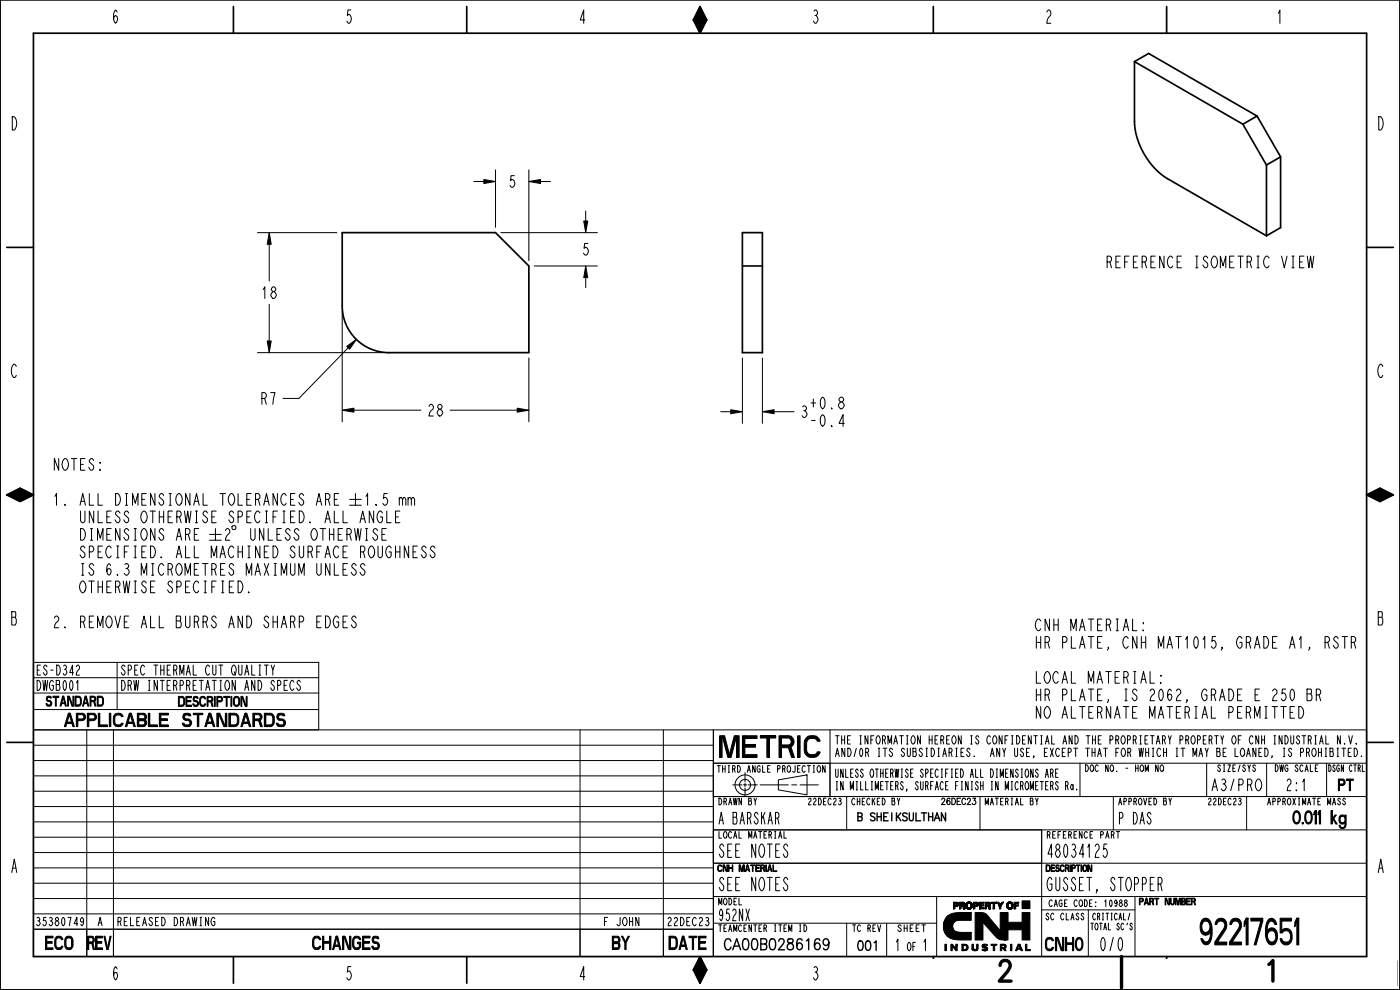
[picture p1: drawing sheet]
<svg xmlns="http://www.w3.org/2000/svg" width="420mm" height="297mm" viewBox="0 0 420 297" stroke-linecap="round" stroke-linejoin="round" font-family="sans-serif">
<g fill="#000">
<path d="M210 2l2 4h-4zM208 6h4l-2 4zM145.2 53.9l3.5 .6-3.5 .6zM158.7 54.5l3.5-.6v1.2zM80.8 69.8l.6 3.5h-1.2zM175.1 66.3h1.2l-.6 3.5zM175.7 79.8l.6 3.5h-1.2zM80.2 102.3h1.2l-.6 3.5zM104 103.9l2.9-2.1-2 3zM102.7 123.1l3.5-.6v1.2zM155.2 122.5l3.5 .6-3.5 .6zM219.2 122.9l3.5 .6-3.5 .6z"/>
<path d="M228.7 123.5l3.5-.6v1.2zM2 148.5l4-2 4 2zM2 148.5h8l-4 2zM410 148.5l4-2 4 2zM410 148.5h8l-4 2zM59.2 214.4h.5v3.6h-.5zM284.1 275l7.3-1.2v2.3l-8 .1zM283.1 278h2.7zM283.1 277.9l2.7-.1zM283.1 278.1h2.7zM283.1 277.7l2.7-.1v.2l-2.7 .1zM283.1 278.2h2.8z"/>
<path d="M283.1 277.6l2.8-.1zM283.1 278.3l2.8-.1v.2h-2.8zM283.1 277.5l2.8-.1zM283.1 278.4l2.8 .1zM283.1 277.3l2.8-.1v.2l-2.8 .1zM283.2 278.5l2.7 .1zM283.2 277.2l2.8-.1zM283.2 278.6l2.8 .1-2.8 .1zM283.2 277.1l2.8-.1zM283.2 278.8h2.8zM283.2 277h2.8zM283.2 278.9h2.9z"/>
<path d="M283.2 276.9l2.9-.1-2.9 .2zM283.2 278.9l2.9 .1zM283.2 276.8h3zM283.2 279h3zM283.2 276.7l3-.1zM283.3 279.1h2.9zM283.3 276.6h3zM283.3 279.2h3zM283.3 276.6l3.1-.1zM283.3 279.2l3.1 .1zM283.3 276.5l3.1-.1zM283.3 279.3h3.2z"/>
<path d="M283.3 276.4h3.2zM283.3 279.4h3.2zM283.3 276.4l3.4-.1zM283.3 279.5h3.4zM283.3 276.3l3.5-.1zM283.4 279.5h3.4zM283.4 276.2h3.6zM283.4 279.6h3.6zM283.4 276.2l4.2-.1zM283.4 279.7h3.8zM283.4 279.7h4.4zM284.2 274.9l1-.6 1.3-.4 4.9-.1z"/>
<path d="M283.5 279.8l4.6-.1zM283.5 279.8l7.9-.1-6.1 1.8-1.2-.7zM292.6 273.8h2.2l1 .4 4.3 5 2.3-.3-3.3 2.4-4.2-4.6v5.3h-2.3zM300.1 273.8h2.3v2.9h4.3v2.2h-4.3l-2.3 .3zM306.7 270.2h2.3v2.4h-2.3zM306.7 273.8h2.3v8.2h-2.3zM210 287l2 4h-4zM208 291h4l-2 4zM283.5 283.3h.4v1.9h-.4zM285.3 281.5l6.1-1.8v2.3h-4zM285.3 283.3h.5l1 1.3 .4-1.3v1.9h-.4l-1.1-1.4v1.4h-.4zM286.8 283.3h.4l-.4 1.3z"/>
<path d="M289 283.6h1.3l.2 .8h-.4l-.3-.7zM288.6 285.2l1.6-.3-.5 .3zM288.6 283.3l.4 .3v1.3l.7-.1 .4-.4h.4l-.3 .5-1.6 .3zM288.6 283.3h1.1l.6 .3h-1.3zM291.6 283.3h.5v1.2h-.5zM291.6 284.5h.5zM291.6 284.6h.5zM291.6 284.7h.5zM291.7 284.7h.5zM291.7 284.7l.5 .1zM291.7 284.8h.6zM291.7 284.9h.7z"/>
<path d="M291.8 284.9h.7zM293 283.3h.5l-.2 1.6-1.5 .1 1.1-.3zM291.8 285h1.5l-.8 .2zM294.7 283.8h.5zM294.7 283.8l.5-.1zM294.7 283.9h.5zM294.7 283.7h.5zM294.7 283.7l.5-.1zM294.7 283.6h.5zM294.7 283.6h.6zM294.7 284h.6zM294.8 283.6h.5z"/>
<path d="M294.7 284h.7zM294.8 283.5h.6zM294.8 284h.6zM294.8 284l.7 .1zM294.9 284.7l1.3 .2-1.5 .1zM294.9 283.4l.6-.2 .8 .2-.3 .3zM294.8 284.1h.8zM294.8 284.1h1zM295.2 285.2h.7zM294.8 284.1l1.2 .1zM295.6 284.9l.7-.2-.1 .2zM296 283.7l.3-.3z"/>
<path d="M295 285.2l1-.1zM294.9 284.2h1.2zM294.9 285.1h1.2zM295 284.3h1.2zM295.1 284.3h1.1zM294.7 285h1.5zM295.2 284.3h1l.1 .4zM297.4 283.3h1.7v.3h-.7v1.6h-.4v-1.6h-.6zM299.1 281.3l3.3-2.4v3.1l-2.2-.1zM300.6 283.6h1.2l.1 .5h-.5l-.1-.5zM300.6 283.6v.7h1.2l-1.2 .2v.7h-.5zM300.1 283.3h1l-.5 .3-.5 1.6z"/>
<path d="M301 284.3l.9-.2zM300.6 284.5l1.2-.2-.4 .2 .5 .7h-.5l-.4-.7zM301.3 282h.5zM300.6 283.6l.5-.3 .7 .3zM303.2 283.3h.4v1.9h-.4zM305.5 283.3h.5l.1 1.2zM305.5 283.3l.2 .3-.4 .9h.8l-.1-1.2 .8 1.9h-.4l-.2-.4h-.9l-.2 .4h-.4zM307.7 283.3h.4v1.6h1.1v.3h-1.5z"/>
</g>
<g fill="none" stroke="#000" stroke-width=".3">
<path d="M208 6h4l-2 4zM210 2l2 4h-4zM142.2 54.5h3M145.2 53.9l3.5 .6-3.5 .6zM148.7 51v17.2M158.7 54.5l3.5-.6v1.2zM158.7 51v27.2M162.2 54.5h3M77.3 69.8h23.8M80.8 69.8l.6 3.5h-1.2zM80.8 73.3v11M150.3 69.8h28.9"/>
<path d="M160.3 79.8h18.9M175.1 66.3h1.2l-.6 3.5zM175.7 79.8l.6 3.5h-1.2zM175.7 63.3v3M80.8 91.3v11M102.7 93.4v33.2M175.7 83.3v3M77.3 105.8h37.8M80.2 102.3h1.2l-.6 3.5zM104 103.9l2.9-2.1-2 3zM104.5 104.3l-14.8 15.2h-4.8M158.7 107.4v19.2"/>
<path d="M222.7 107.4v19.6M228.7 107.4v19.6M102.7 123.1l3.5-.6v1.2zM106.2 123.1h20.1M135 123.1h20.2M155.2 122.5l3.5 .6-3.5 .6zM216.2 123.5h3M219.2 122.9l3.5 .6-3.5 .6zM228.7 123.5l3.5-.6v1.2zM232.2 123.5h6.1M2 148.5l4-2 4 2zM2 148.5h8l-4 2z"/>
<path d="M410 148.5l4-2 4 2zM410 148.5h8l-4 2zM10 198.7h85.6v14.2M35.1 198.7v14.2M10 203.3h85.6M26 219v68M34 219v68M58 214h2.9v.4h-2.9zM59.2 214.4h.5v3.6h-.5zM95.6 207.9h-85.6v79.1h400v-68h-400h85.6v-6.1h-85.6M174 219v68M199 219v68"/>
<path d="M214 219v68v-8.2h-204h204M249 219v20M10 237.4h204M10 232.8h204M10 228.2h204M10 223.6h204M214 229h35v10h-35zM214 239h196M214 229h196M219.9 235.5h2.7M223.1 235.5h.9M223.5 231.8v2.8"/>
<path d="M223.5 235v.9M223.5 236.4v2.4M224.4 235.5h2.8M228 235.5h8.5M233.5 234l8.6-1.5v6l-8.6-1.5zM237.5 235.5h1.5M240 235.5h5.5M254 239v10M294 239v10M297.2 227l.5-2.5 .6 2.5M297.4 226.1h.7M324 229v10"/>
<path d="M334 239v10M362 229v10M374 239v10M380 229v10M398 229v10M10 255.8h204M10 251.2h204M10 246.6h204M10 242h204M214 259h196M312.5 249v38M410 249h-196v10h98.5"/>
<path d="M10 274.2h204M10 269.6h204M10 265h204M10 260.4h204M214 277h67M214 269h196M254 277v10M266 277v10M281 269v18M283.1 277.9l2.7-.1zM283.1 278h2.7zM283.1 278.1h2.7z"/>
<path d="M283.1 277.7l2.7-.1v.2l-2.7 .1zM283.1 278.2h2.8zM283.1 277.6l2.8-.1zM283.1 278.3l2.8-.1v.2h-2.8zM283.1 277.5l2.8-.1zM283.1 278.4l2.8 .1zM283.1 277.3l2.8-.1v.2l-2.8 .1zM283.2 278.5l2.7 .1zM283.2 277.2l2.8-.1zM283.2 278.6l2.8 .1-2.8 .1zM283.2 277.1l2.8-.1zM283.2 277h2.8z"/>
<path d="M283.2 278.8h2.8zM283.2 278.9h2.9zM283.2 276.9l2.9-.1-2.9 .2zM283.2 278.9l2.9 .1zM283.2 276.8h3zM283.2 279h3zM283.2 276.7l3-.1zM283.3 279.1h2.9zM283.3 276.6h3zM283.3 279.2h3zM283.3 276.6l3.1-.1zM283.3 279.2l3.1 .1z"/>
<path d="M283.3 276.5l3.1-.1zM283.3 276.4h3.2zM283.3 279.3h3.2zM283.3 276.4l3.4-.1zM283.3 279.4h3.2zM283.3 276.3l3.5-.1zM283.3 279.5h3.4zM283.4 276.2h3.6zM283.4 279.5h3.4zM283.4 276.2l4.2-.1zM283.4 279.6h3.6zM283.4 279.7h3.8z"/>
<path d="M283.4 279.7h4.4zM283.5 279.8l7.9-.1-6.1 1.8-1.2-.7zM283.5 279.8l4.6-.1zM284.1 275l7.3-1.2v2.3l-8 .1zM284.2 274.9l1-.6 1.3-.4 4.9-.1zM292.6 273.8h2.2l1 .4 4.3 5 2.3-.3-3.3 2.4-4.2-4.6v5.3h-2.3zM300.1 273.8h2.3v2.9h4.3v2.2h-4.3l-2.3 .3zM306.7 270.2h2.3v2.4h-2.3zM306.7 273.8h2.3v8.2h-2.3zM312.5 273h28M326.5 273v14M340.5 269v18"/>
<path d="M208 291h4l-2 4zM210 287l2 4h-4zM283.5 283.3h.4v1.9h-.4zM285.3 281.5l6.1-1.8v2.3h-4zM285.3 283.3h.5l1 1.3 .4-1.3v1.9h-.4l-1.1-1.4v1.4h-.4zM286.8 283.3h.4l-.4 1.3zM288.6 283.3l.4 .3v1.3l.7-.1 .4-.4h.4l-.3 .5-1.6 .3zM288.6 285.2l1.6-.3-.5 .3zM288.6 283.3h1.1l.6 .3h-1.3zM289 283.6h1.3l.2 .8h-.4l-.3-.7zM291.6 283.3h.5v1.2h-.5zM291.6 284.5h.5z"/>
<path d="M291.6 284.6h.5zM291.6 284.7h.5zM291.7 284.7h.5zM291.7 284.7l.5 .1zM291.7 284.8h.6zM291.7 284.9h.7zM291.8 284.9h.7zM291.8 285h1.5l-.8 .2zM293 283.3h.5l-.2 1.6-1.5 .1 1.1-.3zM294.7 283.8h.5zM294.7 283.9h.5zM294.7 283.8l.5-.1z"/>
<path d="M294.7 283.7h.5zM294.7 283.7l.5-.1zM294.7 284h.6zM294.7 283.6h.5zM294.7 285h1.5zM294.7 284h.7zM294.7 283.6h.6zM294.8 284h.6zM294.8 283.6h.5zM294.8 284l.7 .1zM294.8 284.1h.8zM294.8 283.5h.6z"/>
<path d="M294.8 284.1h1zM294.8 284.1l1.2 .1zM294.9 283.4l.6-.2 .8 .2-.3 .3zM294.9 284.7l1.3 .2-1.5 .1zM294.9 285.1h1.2zM294.9 284.2h1.2zM295 284.3h1.2zM295 285.2l1-.1zM295.1 284.3h1.1zM295.2 284.3h1l.1 .4zM295.2 285.2h.7zM295.6 284.9l.7-.2-.1 .2z"/>
<path d="M296 283.7l.3-.3zM297.4 283.3h1.7v.3h-.7v1.6h-.4v-1.6h-.6zM299.1 281.3l3.3-2.4v3.1l-2.2-.1zM300.1 283.3h1l-.5 .3-.5 1.6zM300.6 283.6h1.2l.1 .5h-.5l-.1-.5zM300.6 283.6v.7h1.2l-1.2 .2v.7h-.5zM300.6 284.5l1.2-.2-.4 .2 .5 .7h-.5l-.4-.7zM300.6 283.6l.5-.3 .7 .3zM301 284.3l.9-.2zM301.3 282h.5zM303.2 283.3h.4v1.9h-.4zM305.5 283.3l.2 .3-.4 .9h.8l-.1-1.2 .8 1.9h-.4l-.2-.4h-.9l-.2 .4h-.4z"/>
<path d="M305.5 283.3h.5l.1 1.2zM307.7 283.3h.4v1.6h1.1v.3h-1.5zM314.1 290.7l.4-.7h.3a1.43 1.43 0 0 1-.3 2.3l-.4 1.7h1.2"/>
<circle cx="223.5" cy="235.5" r="3"/>
<circle cx="223.5" cy="235.5" r="1.66"/>
</g>
<g fill="none" stroke="#000" stroke-width=".51">
<path d="M0 0h420v297h-420zM10 10h400v277h-400zM70 2v8M140 2v8M208 6h4M208 6l2-4 2 4M208 6l2 4 2-4M280 2v8M340.4 18.5v17.9a21.9 21.9 0 0 0 9.9 17.2l29.7 17.1M340.4 18.5l4.2-2.5 32.6 18.8M340.4 18.5l32.5 18.8M350 2v8"/>
<path d="M372.9 37.3l7.1 12.2 4.2-2.4M377.2 34.8l7 12.3v21.2l-4.2 2.4M377.2 34.8l-4.3 2.5M380 49.5v21.2M2 74.2h8M102.7 69.8h46l10 10v26h-42a14 14 0 0 1-14-14zM222.7 69.8h6v36h-6zM222.7 79.8h6M410 74.2h8M2 148.5l4 2 4-2M2 148.5h8M2 148.5l4-2 4 2"/>
<path d="M410 148.5h8M410 148.5l4-2 4 2M410 148.5l4 2 4-2M2 222.7h8M410 222.7h8M70 287v8M140 287v8M208 291h4M208 291l2 4 2-4M208 291l2-4 2 4M280 287v8M301.4 284.5h.1"/>
</g>
<path d="M58 214.2h2.9" fill="none" stroke="#000" stroke-width=".43"/>
<path d="M275 287.8h144.2v8.6h-144.2z" fill-rule="evenodd" fill="#fff"/>
<path d="M300.1 289.6a1.52 1.52 0 0 1 1-1.4h1a1.58 1.58 0 0 1 .7 2.3l-.5 .9-2.5 2.9h3.5" fill="none" stroke="#000" stroke-width="1"/>
<path d="M217 281.4h32.2v4.6h-32.2z" fill-rule="evenodd" fill="#fff"/>
<g fill="none" stroke="#000" stroke-width=".42">
<path d="M219.3 282.4a.98 .98 0 0 0-1.2-.8 .98 .98 0 0 0-.7 1.3l.1 1.2a.89 .89 0 0 0 .9 .9 .89 .89 0 0 0 .9-.9M219.9 284.9l1.1-3.3 1.2 3.3M220.3 283.8h1.5M223.2 281.8l.7-.2a1.94 1.94 0 0 1 .6 2.7l-.2 .5-.7 .1a2.35 2.35 0 0 1-.4-3.1zM225.9 281.8l.6-.2a1.55 1.55 0 0 1 .8 1.9l-.4 1.3-.6 .1a1.57 1.57 0 0 1-.8-1.9zM228.3 283.2h1.1a.9 .9 0 0 1 .7 .9 .9 .9 0 0 1-.7 .8h-1.1v-3.3h1.1a.8 .8 0 0 1 .7 .8 .8 .8 0 0 1-.7 .8M231.2 281.8l.7-.2a1.55 1.55 0 0 1 .8 1.9l-.4 1.3-.7 .1a2.35 2.35 0 0 1-.4-3.1zM233.7 282.4l.1-.5a.89 .89 0 0 1 1.2-.1l.1 .1a1.17 1.17 0 0 1-.3 1.5l-1.3 1.5h1.9M236.5 281.8a.71 .71 0 0 0 .2 1.1 1.1 1.1 0 0 1 1.3 .7 1.1 1.1 0 0 1-.6 1.3 .98 .98 0 0 1-1.2-.7 .98 .98 0 0 1 .8-1.2l.6-.1a.65 .65 0 0 0 .3-.7 .65 .65 0 0 0-.5-.6zM240.6 282.1a.82 .82 0 0 0-1.2-.3 3.1 3.1 0 0 0 0 3 .96 .96 0 0 0 1.4-.9 .96 .96 0 0 0-1.4-.9l-.4 .8M242 282.3l.6-.7v3.3M246 282.1a.77 .77 0 0 0-1.2-.3 2.83 2.83 0 0 0 0 3 .94 .94 0 0 0 1.3-.9 .94 .94 0 0 0-1.3-.9l-.4 .8"/>
<path d="M248.7 282.7a.88 .88 0 0 1-1 1 .88 .88 0 0 1-.7-1.1 .85 .85 0 0 1 .6-.9 .85 .85 0 0 1 1 .4 3.3 3.3 0 0 1-.3 2.7 .73 .73 0 0 1-1.2-.3"/>
</g>
<path d="M257 243.7h26.8v3.3h-26.8z" fill-rule="evenodd" fill="#fff"/>
<g fill="none" stroke="#000" stroke-width=".42">
<path d="M257.4 245l1.2 .2v.8l-.4 .2h-.8v-2.3l1.2 .2v.7l-.4 .2M262.5 244.2a.73 .73 0 0 0-.7-.4 .73 .73 0 0 0-.6 .6l.4 .5 .7 .3a.57 .57 0 0 1 .2 .6 .57 .57 0 0 1-.4 .4h-.7l-.2-.3M263.2 243.9v2.3M263.2 245h1.2M264.4 243.9v2.3M265.2 245h.8M266.5 243.9h-1.3v2.3h1.3M267.6 243.9v2.3M269 243.9v2.3M269.4 244.9l.9 1.3M270.3 243.9l-1.3 1.5M272.2 244.2a.68 .68 0 0 0-.9-.3 .68 .68 0 0 0-.4 .8l1.1 .5a.57 .57 0 0 1 .2 .6 .57 .57 0 0 1-.5 .4h-.7l-.2-.3"/>
<path d="M272.8 243.9v1.7l.3 .6h.2l.7-.3v-2M274.9 243.9v2.3h1.3M276.5 243.9h1.5M277.2 243.9v2.3M278.6 245h1.2M278.6 243.9v2.3M279.8 243.9v2.3M280.3 246.2l.9-2.3 .8 2.3M280.6 245.4h1.1M283.7 243.9v2.3l-1.2-2.3v2.3"/>
</g>
<path d="M282.3 239.4h10.7v2.6h-10.7z" fill-rule="evenodd" fill="#fff"/>
<path d="M282.6 239.9l.3-.4h.3l.3 .3-1 1.6h1.1M285 239.8l-.1-.2a.94 .94 0 0 0-1 .7 .94 .94 0 0 0 .6 1.1 .54 .54 0 0 0 .6-.8 .54 .54 0 0 0-.9-.1l-.1 .2M285.6 239.5a.96 .96 0 0 1 1.1 .9 .96 .96 0 0 1-1.1 1zM288.2 239.5h-1v1.9h1M289.7 239.9a.57 .57 0 0 0-.7-.4 .57 .57 0 0 0-.4 .7v.5a.57 .57 0 0 0 .4 .7 .57 .57 0 0 0 .7-.5M290.3 239.9l.3-.4 .5 .1v.6l-.9 1.2h1M291.9 239.5h.8l-.4 .7a.59 .59 0 0 1 .4 .9 .59 .59 0 0 1-1-.1M287.2 240.4h.6" fill="none" stroke="#000" stroke-width=".34"/>
<path d="M257 282h6.9v4h-6.9z" fill-rule="evenodd" fill="#fff"/>
<path d="M257.7 282.4l.6-.1a1.66 1.66 0 0 1 .5 2.3l-.2 .4-.6 .1a1.66 1.66 0 0 1-.5-2.3zM260 282.4l.6-.1a1.66 1.66 0 0 1 .5 2.3l-.2 .4-.6 .1a1.66 1.66 0 0 1-.5-2.3zM262.3 282.8l.6-.5v2.8" fill="none" stroke="#000" stroke-width=".42"/>
<text font-size="10.4" x="355.3" y="283.5">92217651</text>
<text font-size="9.8" x="318.2" y="295.7">NOT FOR PRODUCTION</text>
<text font-size="8.5" x="213.3" y="227.2">METRIC</text>
<g font-size="5.2">
<text x="33.5" y="7">6</text>
<text x="103.5" y="7">5</text>
<text x="173.5" y="7">4</text>
<text x="243.5" y="7">3</text>
<text x="313.5" y="7">2</text>
<text x="382.8" y="7">1</text>
<text x="3.1" y="39">D</text>
<text x="413.1" y="39">D</text>
<text x="3.1" y="113.3">C</text>
<text x="413.1" y="113.3">C</text>
<text x="3.1" y="187.5">B</text>
<text x="413.1" y="187.5">B</text>
<text x="19.3" y="218">APPLICABLE</text>
<text x="60.5" y="218">STANDARDS</text>
<text x="381.1" y="247.2">0.011</text>
<text x="399.3" y="247.2">kg</text>
<text x="215.3" y="257.2">SEE NOTES</text>
<text x="313.8" y="257.2">48034125</text>
<text x="3.1" y="261.8">A</text>
<text x="413.1" y="261.8">A</text>
<text x="215.3" y="267.2">SEE NOTES</text>
<text x="313.8" y="267.2">GUSSET, STOPPER</text>
<text x="13.4" y="284.9">ECO REV</text>
<text x="93.1" y="284.9">CHANGES</text>
<text x="183.4" y="284.9">BY</text>
<text x="200.3" y="284.9">DATE</text>
<text x="313.3" y="285.2">CNH0</text>
<text x="329.6" y="285.2">0/0</text>
<text x="33.5" y="294">6</text>
<text x="103.5" y="294">5</text>
<text x="173.5" y="294">4</text>
<text x="243.5" y="294">3</text>
</g>
<g font-size="4.6">
<text x="152.4" y="56.2">5</text>
<text x="174.4" y="76.5">5</text>
<text x="330.3" y="80.3">REFERENCE ISOMETRIC VIEW</text>
<text x="78.1" y="89.5">18</text>
<text x="77.9" y="121.3">R7</text>
<text x="128" y="124.8">28</text>
<text x="240" y="125.3">3</text>
<text x="242.6" y="122.6">+0.8</text>
<text x="242.6" y="127.9">-0.4</text>
<text x="15.6" y="141.1">NOTES:</text>
<text x="15.6" y="151.6">1. ALL DIMENSIONAL TOLERANCES ARE ± 1.5 mm</text>
<text x="23.5" y="156.8">UNLESS OTHERWISE SPECIFIED. ALL ANGLE</text>
<text x="23.5" y="162.1">DIMENSIONS ARE ± 2° UNLESS OTHERWISE</text>
<text x="23.5" y="167.3">SPECIFIED. ALL MACHINED SURFACE ROUGHNESS</text>
<text x="23.5" y="172.6">IS 6.3 MICROMETRES MAXIMUM UNLESS</text>
<text x="23.5" y="177.8">OTHERWISE SPECIFIED.</text>
<text x="15.6" y="188.3">2. REMOVE ALL BURRS AND SHARP EDGES</text>
<text x="310.3" y="189.2">CNH MATERIAL:</text>
<text x="310.3" y="194.5">HR PLATE, CNH MAT1015, GRADE A1, RSTR</text>
<text x="310.3" y="205">LOCAL MATERIAL:</text>
<text x="310.3" y="210.2">HR PLATE, IS 2062, GRADE E 250 BR</text>
<text x="310.3" y="215.5">NO ALTERNATE MATERIAL PERMITTED</text>
<text x="363" y="237.2">A3/PRO</text>
<text x="385.5" y="237.2">2:1</text>
<text x="401.3" y="237.2">PT</text>
<text x="215.3" y="247.2">A BARSKAR</text>
<text x="335.3" y="247.2">P DAS</text>
<text x="215.3" y="276.2">952NX</text>
<text x="268.2" y="285.2">1</text>
<text x="276.5" y="285.2">1</text>
</g>
<g font-size="3.9">
<text x="10.7" y="202.5">ES-D342</text>
<text x="37" y="202.5">SPEC THERMAL CUT QUALITY</text>
<text x="10.7" y="207.1">DWGB001</text>
<text x="37" y="207.1">DRW INTERPRETATION AND SPECS</text>
<text x="13.8" y="211.9">STANDARD</text>
<text x="53.5" y="211.9">DESCRIPTION</text>
</g>
<g font-size="3.3">
<text x="250.3" y="223.2">THE INFORMATION HEREON IS CONFIDENTIAL AND THE PROPRIETARY PROPERTY OF CNH</text>
<text x="250.3" y="227">AND/0R ITS SUBSIDIARIES.</text>
<text x="298.7" y="227">ANY USE, EXCEPT THAT FOR WHICH IT MAY BE LOANED, IS</text>
<text x="381.6" y="223.2">INDUSTRIAL N.V.</text>
<text x="389.8" y="227">PROHIBITED.</text>
<text x="250.3" y="233.2">UNLESS OTHERWISE SPECIFIED ALL DIMENSIONS ARE</text>
<text x="250.3" y="237">IN MILLIMETERS, SURFACE FINISH IN MICROMETERS Ra.</text>
<text x="10.2" y="277.7">35380749</text>
<text x="29.1" y="277.7">A</text>
<text x="34.9" y="277.7">RELEASED DRAWING</text>
<text x="180.7" y="277.7">F JOHN</text>
<text x="199.7" y="277.7">22DEC23</text>
<text x="272" y="285.2">OF</text>
</g>
<text font-size="2.9" x="285.9" y="272.7">PROPERTY OF</text>
<g font-size="2.6">
<text x="214.9" y="231.7">THIRD ANGLE PROJECTION</text>
<text x="325.3" y="231.5">DOC NO. - HOM NO</text>
<text x="364.8" y="231.5">SIZE/SYS</text>
<text x="382" y="231.5">DWG SCALE</text>
<text x="398.1" y="231.5">DSGN CTRL</text>
<text x="215.3" y="241.5">DRAWN BY</text>
<text x="241.8" y="241.5">22DEC23</text>
<text x="255.3" y="241.5">CHECKED BY</text>
<text x="295.3" y="241.5">MATERIAL BY</text>
<text x="335.3" y="241.5">APPROVED BY</text>
<text x="361.8" y="241.5">22DEC23</text>
<text x="379.6" y="241.5">APPROXIMATE MASS</text>
<text x="215.3" y="251.5">LOCAL MATERIAL</text>
<text x="313.8" y="251.5">REFERENCE PART</text>
<text x="215.3" y="261.5">CNH MATERIAL</text>
<text x="313.8" y="261.5">DESCRIPTION</text>
<text x="215.3" y="271.5">MODEL</text>
<text x="313.3" y="276">SC CLASS</text>
<text x="314.1" y="272">CAGE CODE: 10988</text>
<text x="327.5" y="276">CRITICAL/</text>
<text x="341.8" y="271.5">PART NUMBER</text>
<text x="215.3" y="279.5">TEAMCENTER ITEM ID</text>
<text x="255.4" y="279.5">TC REV</text>
<text x="268.9" y="279.5">SHEET</text>
<text x="326.8" y="279">TOTAL SC'S</text>
</g>
</svg>
